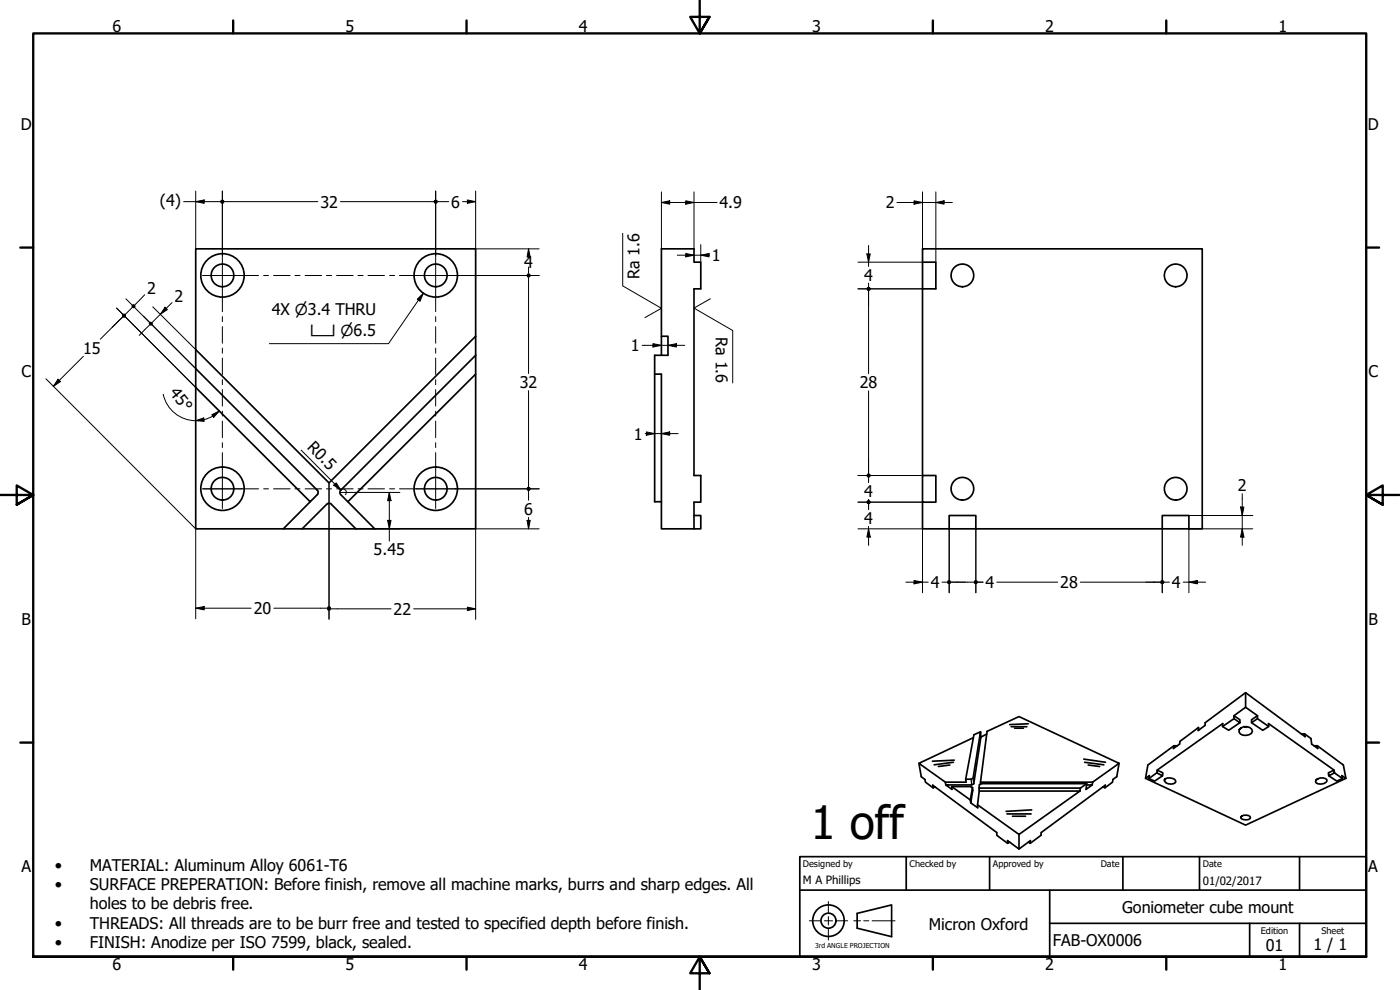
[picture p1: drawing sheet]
<svg xmlns="http://www.w3.org/2000/svg" width="420mm" height="297mm" viewBox="0 0 420 297" stroke-linecap="round" stroke-linejoin="round" font-family="sans-serif">
<!-- layer: Visible (ISO) -->
<g fill="none" stroke="#000" stroke-width=".51">
<path d="M276.9 78.7h4v8h-4zM276.9 78.7v-4h83.9v84h-4M276.9 86.7v56M58.7 110.6l36.5 36.4a.98 .98 0 0 1 0 1.4M58.7 116.3l34.4 34.2 2.1-2.1M58.7 116.3v42.4h26.3M58.7 104.9v11.4M142.7 106.6l-40.4 40.4a.98 .98 0 0 0 0 1.4M142.7 106.6v5.7l-38.3 38.2M142.7 100.9l-44 44-40-40M142.7 100.9v-26.2h-84v30.2M142.7 112.3v46.4h-30.2"/>
<path d="M142.7 100.9v5.7M198.5 100.9v-26.2h9.8v4h2v8h-2v56h2v8h-2v8M198.5 106.6v-5.7h2v5.7h-4v5.7M85 158.7h27.5M93.1 150.5l-8.1 8.2M98 151.3l-7.3 7.4M98.1 151.3a.98 .98 0 0 1 1.4 0M99.4 151.3l7.4 7.4M102.3 148.4l10.2 10.3M198.5 150.5h-2v-38.2h2v46.4h9.8M208.3 154.7h2v4h-2M276.9 142.7h4v8h-4z"/>
<path d="M276.9 150.7v8h8M284.9 154.7h8v4h-8zM292.9 158.7h55.9M348.8 154.7h8v4h-8zM294.3 219.6l-2 .9-2.5 13.3M303.5 218h4.7M304.5 218.5h2.6M308.6 217.2l-5.6 .2M359.7 218.3l-5.6 4.1-.1 .9-1.8 1.3 .1-.8h1M359.7 218.3l-.1 .9 2-1.5 .1-.9 12.1-9 17.9 13.2-.2-.8h-1M359.7 218.3l.1 .8M370.3 214.7l3.5-2.5 3.6 2.5"/>
<path d="M370.3 215.6l-3.4 2.4M372.1 216.8l-1.8-1.2v-.9l1.8 1.2v.9l-3.4 2.3-1.8-1.1 .1-.9-19.7 14M372.4 218.4a2.26 2.26 0 0 1 3.5 1 2.36 2.36 0 0 1-4 .2v-.7l.5-.5-.5 .5M373.8 207.8v4.4M374.4 218h-1.1l.5 .1M377.4 214.7l-1.8 1.2v.9l3.4 2.3 1.7-1.1v-.9l19.7 14M377.4 214.7v.9l-1.8 1.2M377.4 215.6l3.3 2.4M275.8 229l.7 4 1.1 .9 .1 .8 2.3 1.7M280.6 236.1l-.6 .3-.1-.8 19.2 14.2v.8l3.3 2.4M283.7 234.7l.1 .8M285.1 229.5l-3.5 .5"/>
<path d="M285.6 236h5.7l.5 .3-.6 3.7M285.6 236l5.6 4M286.1 228.7l-5.7 .8M286.4 228.1l-6.6 .3M291.8 236.3l.1 .9-.6 3.7-.1-.9M292.1 221.3l-16.3 7.7 7.9 5.7M293.8 236.5h30.4l-.1 .8M293.9 237.3h30.2M294.3 234.7l1.9-15.3 9.6-4.4 30.1 14-8 5.7M294.4 221.2l-.1-1.6-2.3 13.9-.5 .3h-1.7l.1 .9h-6.2M294.4 221.2l-2.2 14-.6 .3h-7.8l1.9 1.3-.1-.8M296.1 220.3l-1.7 .9"/>
<path d="M324.1 237.3l-18.3 13.1-12.4-8.9M325.2 227.8l6.6 .9M325.5 228.7l5.8 .8M326.1 235.1l-1.9 1.4M326.6 229.5l3.4 .5M327.8 235.5l-1.9 1.3 .2-1.7h-31.5l-.7 .3-.5 7-2.1-1.5M327.9 234.7h-33.6v.5M327.9 234.7l-.1 .8h-1.7M331 236.1l.6 .3 .1-.8-19.2 14.2-.1 .8-3.2 2.4M335.9 229l-.7 4-1.2 .9-.1 .8-2.3 1.7M347.2 231.9l-2.4 1.7M348.9 232.8l-1.7-.9 .1-.8 1.7 .8-.1 .9-2.4 1.6-1.7-.8 .1-.9-1.1 .8 30 14.1 30.1-14.1-1.2-.8 .2 .9-1.7 .8-2.4-1.6"/>
<path d="M349.8 233.7a2.42 2.42 0 0 1 3.1 .7 1.83 1.83 0 0 1-2.9 .5l-.6-.9 .4-.3-.4 .3M352.3 223.8l-7.8 5.7-.7 4M391.5 220.2l1.9 1.4 .2 1.7 1.9 1.3-.1-.8h-1.1M395.4 223.8l7.8 5.7 .7 4M395.5 233.7a2.51 2.51 0 0 1 2.7 .2 1.49 1.49 0 0 1-1.8 1.4l-1.4-.4-.2-.4 .7-.8-.5 .3M398.7 231.9l1.7-.8 .1 .8-1.7 .9zM400.5 231.9l2.4 1.7M302.2 244.2h7.2M303 252.7l-.6 .3v-.8l3.4 2.5 3.4-2.5v.8l-.6-.3M303.8 244.9h4M305.8 250.4v4.3M309.6 243l-7.7 .4"/>
<path d="M372.8 244.8a1.94 1.94 0 0 1 2.5 .5 2.06 2.06 0 0 1-2.9 .1l.4-.6-.4 .3"/>
<circle cx="66.8" cy="82.6" r="6.5"/>
<circle cx="66.8" cy="82.6" r="3.4"/>
<circle cx="130.8" cy="82.6" r="6.5"/>
<circle cx="130.8" cy="82.6" r="3.4"/>
<circle cx="288.8" cy="82.6" r="3.4"/>
<circle cx="352.8" cy="82.6" r="3.4"/>
<circle cx="66.8" cy="146.6" r="6.5"/>
<circle cx="66.8" cy="146.6" r="3.4"/>
<circle cx="130.8" cy="146.6" r="6.5"/>
<circle cx="130.8" cy="146.6" r="3.4"/>
<circle cx="288.8" cy="146.6" r="3.4"/>
<circle cx="352.8" cy="146.6" r="3.4"/>
</g>
<!-- layer: Visible Narrow (ISO) -->
<path d="M291.5 233.8l.1 1.7M291.8 236.3l.1 .9M292 233.5l.2 1.7" fill="none" stroke="#000" stroke-width=".38"/>
<!-- layer: Border (ISO) -->
<g fill="none" stroke="#000" stroke-width=".7">
<path d="M70 6.1v3.9M140 6.1v3.9M210 0v10l-2.9-4.9h5.8l-2.9 4.9 2.9-4.9M280 6.1v3.9M350 6.1v3.9M6.1 74.3h3.9M410 74.3h3.9M0 148.5h10l-5-2.8v5.7l5-2.9-5 2.9M420 148.5h-10l5-2.8v5.7l-5-2.9 5 2.9M6.1 222.8h3.9M410 222.8h3.9M10 287.1v-277.1h400v277.1h-400h400"/>
<path d="M70 287.1v3.8M140 287.1v3.8M212.9 292l-2.9-4.9 2.9 4.9h-5.8l2.9-4.9v9.9M280 287.1v3.8M350 287.1v3.8"/>
</g>
<!-- layer: Sketch Geometry (ANSI) -->
<path d="M242.9 276.3h3.2M247.4 276.3h2.5M248.6 270.5v3.3M248.6 275v2.5M248.6 278.8v3.3M251.1 276.3h3.3M256.2 276.3h2.1M259.2 276.3h1.5M261.7 276.3h6.9" fill="none" stroke="#000" stroke-width=".3"/>
<g fill="none" stroke="#000" stroke-width=".51">
<path d="M257.2 274.1l10.4-2.6v9.5l-10.4-2.5z"/>
<circle cx="248.6" cy="276.2" r="4.7"/>
<circle cx="248.6" cy="276.2" r="2.25"/>
</g>
<!-- layer: Title (ISO) -->
<path d="M240 257h170v30.1h-170zM272 257v10.1M297 257v10.1M337 257v10.1M360 257v10.1M390 257v10.1M240 267.1h170M315 277h95M315 267.1v20M375 277v10.1M390 277v10.1" fill="none" stroke="#000" stroke-width=".51"/>
<!-- layer: Center Mark (ISO) -->
<path d="M60.8 82.7h11.8M124.8 82.7h11.9M60.8 146.7h11.8M124.8 146.7h11.9" fill="none" stroke="#000" stroke-width=".3"/>
<!-- layer: Centerline (ISO) -->
<g fill="none" stroke="#000" stroke-width=".3">
<path d="M66.7 76.8v16.7M130.7 76.8v16.7M60.8 82.7h16.8M66.7 95v1.5M66.7 98v5M79.1 82.7h1.5M82.1 82.7h5M88.5 82.7h1.5M91.6 82.7h4.9M98 82.7h1.5M101 82.7h5M107.4 82.7h1.6"/>
<path d="M110.4 82.7h5M116.9 82.7h1.5M119.9 82.7h16.8M130.7 95v1.5M130.7 98v5M66.7 104.4v1.6M66.7 107.4v5M66.7 113.9v1.5M66.7 116.9v4.9M130.7 104.4v1.6M130.7 107.4v5M130.7 113.9v1.5"/>
<path d="M130.7 116.9v4.9M66.7 123.4v1.4M66.7 126.4v4.9M66.7 132.8v1.5M66.7 135.8v16.8M130.7 123.4v1.4M130.7 126.4v4.9M130.7 132.8v1.5M130.7 135.8v16.8M60.8 146.7h16.8M79.1 146.7h1.5M82.1 146.7h5"/>
<path d="M88.5 146.7h1.5M91.6 146.7h4.9M98 146.7h1.5M101 146.7h5M107.4 146.7h1.6M110.4 146.7h5M116.9 146.7h1.5M119.9 146.7h16.8"/>
</g>
<!-- layer: Dimension (ISO) -->
<g fill="none" stroke="#000" stroke-width=".3">
<path d="M58.7 57.3v17.4M66.7 57.3v19.5M130.7 57.3v19.5M140.3 60l2.4 .5-2.4 .5zM142.7 57.3v17.4h19.1M198.5 57.6v17.1M208.3 57.6v17.1M276.9 57.6v29.1h-19.4M280.9 57.6v21.1M55.1 60.5h11M58.7 60.5l2.6-.5v1zM67.4 60.5h28"/>
<path d="M102.2 60.5h27.9M131.4 60.5h3.3M138.8 60.5h3.9M158.6 74.7l.5 2.4h-.9zM158.6 74.7v2.4M198.5 60.8l2.5-.6v1.1zM198.5 60.8h16.7M203.3 76.6h9.6M205.8 60.2l2.5 .6-2.5 .5zM205.8 76.1l2.5 .5-2.5 .5zM210.3 76.6l2.5-.5v1zM210.3 73.4v5.3"/>
<path d="M257.5 78.7h19.4M260.2 76.2h1l-.5 2.5zM260.7 73.6v6.3M269.2 60.8h16.6M274.3 60.2l2.6 .6-2.6 .5zM280.9 60.8l2.4-.6v1.1zM35 92.4l23.7 23.9M36.8 95.2l-6.7 6.6M37.8 89.6l20.9 21-15.6-15.7M40.1 91.9l-2.9 2.8M43.4 88.4l-2.9 3M44.8 97.6l-3 3"/>
<path d="M45.8 92.1l12.9 12.8M49.5 92.2l.7 .7-2.1 1.4zM51.6 90.8l-6.3 6.3M136.7 82.7h25.1M158.6 80.1v1.9M158.6 83.3v28.8M260.7 84.9v1.8M260.7 87.3v24.8M13.8 113.7l44.9 45v27M17.4 113.8l.8 .7-2.2 1.4zM25 106.9l-9 9M49 118.3a10 10 0 0 0 16.8 5"/>
<path d="M158.6 117.2v28.8M192.7 103.6h12.8M196 103.1l2.5 .5-2.5 .5zM200.5 103.6l2.5-.5v1zM260.7 117.3v24.7M58.7 126.2l2.5-.8 .1 1zM63.6 124.4l2.2-1.1-1.7 1.9zM90.4 135.1l11.9 12 .5-.4M193.6 130.1h9.9M194 129.6l2.5 .5-2.5 .5zM198.5 130.1l2.5-.5v1zM98.7 144.9v1.6"/>
<path d="M98.7 146.7v39.2M100.1 145.6l.8-.7 1.4 2.2zM102 147.8h18M103.1 146.7a.98 .98 0 0 1 .8 .7 .98 .98 0 0 1-.3 1M106.8 158.7h13.2M116.3 156.1h1l-.5 2.6zM116.8 147.8l.5 2.4h-1zM116.8 147.8v14.6M136.7 146.7h25.1M158.2 156.1h.9l-.5 2.6zM158.6 147.3v2.8M158.6 155.2v3.5"/>
<path d="M161.8 158.7h-19.1v27.2M257.5 158.7h19.4v19.1M257.5 150.7h19.4M257.5 142.7h19.4M260.7 158.7l.5 2.4h-1zM260.7 142.7v2.1M260.7 149.8v3.1M260.7 157.9v5.7M284.9 158.7v19.1M292.9 158.7v19.1M348.8 158.7v19.1M356.8 154.7h19.2"/>
<path d="M372.3 152.1h1l-.5 2.6zM372.8 158.7l.5 2.4h-1zM372.8 148.1v15.5M376 158.7h-19.2v19.1M271.8 174.7h6.8M274.3 174.2l2.6 .5-2.6 .5zM282.7 174.7h2.2M285.4 174.7h6.8M292.9 174.7h2.1M299.1 174.7h18.3M324.2 174.7h24M348.8 174.7h2.2"/>
<path d="M355.1 174.7h6.7M356.8 174.7l2.5-.5v1zM58.7 182.5l2.6-.5v1zM58.7 182.5h16.7M82.2 182.5h15.9M99.4 182.7h17.9M124.1 182.7h18.6M140.3 182.2l2.4 .5-2.4 .5z"/>
</g>
<g fill="#000">
<path d="M58.7 60.5l2.6-.5v1z" fill-rule="evenodd"/>
<path d="M140.3 60l2.4 .5-2.4 .5z" fill-rule="evenodd"/>
<path d="M158.6 74.7l.5 2.4h-.9z" fill-rule="evenodd"/>
<path d="M198.5 60.8l2.5-.6v1.1z" fill-rule="evenodd"/>
<path d="M205.8 60.2l2.5 .6-2.5 .5z" fill-rule="evenodd"/>
<path d="M205.8 76.1l2.5 .5-2.5 .5z" fill-rule="evenodd"/>
<path d="M210.3 76.6l2.5-.5v1z" fill-rule="evenodd"/>
<path d="M260.2 76.2h1l-.5 2.5z" fill-rule="evenodd"/>
<path d="M274.3 60.2l2.6 .6-2.6 .5z" fill-rule="evenodd"/>
<path d="M280.9 60.8l2.4-.6v1.1z" fill-rule="evenodd"/>
<path d="M49.5 92.2l.7 .7-2.1 1.4z" fill-rule="evenodd"/>
<path d="M17.4 113.8l.8 .7-2.2 1.4z" fill-rule="evenodd"/>
<path d="M196 103.1l2.5 .5-2.5 .5z" fill-rule="evenodd"/>
<path d="M200.5 103.6l2.5-.5v1z" fill-rule="evenodd"/>
<path d="M58.7 126.2l2.5-.8 .1 1z" fill-rule="evenodd"/>
<path d="M63.6 124.4l2.2-1.1-1.7 1.9z" fill-rule="evenodd"/>
<path d="M194 129.6l2.5 .5-2.5 .5z" fill-rule="evenodd"/>
<path d="M198.5 130.1l2.5-.5v1z" fill-rule="evenodd"/>
<path d="M100.1 145.6l.8-.7 1.4 2.2z" fill-rule="evenodd"/>
<path d="M116.3 156.1h1l-.5 2.6z" fill-rule="evenodd"/>
<path d="M116.8 147.8l.5 2.4h-1z" fill-rule="evenodd"/>
<path d="M158.2 156.1h.9l-.5 2.6z" fill-rule="evenodd"/>
<path d="M372.3 152.1h1l-.5 2.6z" fill-rule="evenodd"/>
<path d="M260.7 158.7l.5 2.4h-1z" fill-rule="evenodd"/>
<path d="M274.3 174.2l2.6 .5-2.6 .5z" fill-rule="evenodd"/>
<path d="M356.8 174.7l2.5-.5v1z" fill-rule="evenodd"/>
<path d="M372.8 158.7l.5 2.4h-1z" fill-rule="evenodd"/>
<path d="M58.7 182.5l2.6-.5v1z" fill-rule="evenodd"/>
<path d="M140.3 182.2l2.4 .5-2.4 .5z" fill-rule="evenodd"/>
<circle cx="66.7" cy="60.5" r=".63"/>
<circle cx="130.7" cy="60.5" r=".63"/>
<circle cx="37.2" cy="94.7" r=".63"/>
<circle cx="40.1" cy="91.9" r=".63"/>
<circle cx="45.3" cy="97.1" r=".63"/>
<circle cx="158.6" cy="82.7" r=".63"/>
<circle cx="260.7" cy="86.7" r=".63"/>
<circle cx="158.6" cy="146.7" r=".63"/>
<circle cx="260.7" cy="150.7" r=".63"/>
<circle cx="260.7" cy="142.7" r=".63"/>
<circle cx="284.8" cy="174.7" r=".61"/>
<circle cx="292.8" cy="174.7" r=".62"/>
<circle cx="292.8" cy="174.7" r=".61"/>
<circle cx="348.8" cy="174.7" r=".63"/>
<circle cx="98.7" cy="182.5" r=".63"/>
<circle cx="98.7" cy="182.7" r=".63"/>
</g>
<!-- layer: Symbol (ISO) -->
<path d="M186.9 70v15.8l11.6 6.7-5 2.8M125.2 89.8l1.9-1.8-1.1 2.3zM127.1 88l-10.5 15.1h-35.8M213.2 89.6l-4.9 2.8 11.6 6.8v15.7" fill="none" stroke="#000" stroke-width=".3"/>
<path d="M125.2 89.8l1.9-1.8-1.1 2.3z" fill-rule="evenodd" fill="#000"/>
<text font-size="13.8" x="243.2" y="251.6">1 off</text>
<g font-size="4.8">
<text x="33.7" y="9.6">6</text>
<text x="103.7" y="9.6">5</text>
<text x="173.7" y="9.6">4</text>
<text x="243.7" y="9.6">3</text>
<text x="313.7" y="9.6">2</text>
<text x="383.7" y="9.6">1</text>
<text x="6.2" y="38.9">D</text>
<text x="410.5" y="38.9">D</text>
<text x="48" y="61.8">(4)</text>
<text x="96.1" y="62.3">32</text>
<text x="135.4" y="62.3">6</text>
<text x="216" y="62.5">4.9</text>
<text x="265.8" y="62.5">2</text>
<text x="157.4" y="80.4">4</text>
<text x="192" y="83.7" transform="rotate(-90 192 83.7)">Ra 1.6</text>
<text x="213.7" y="78.3">1</text>
<text x="44.2" y="88.2">2</text>
<text x="259.4" y="84.2">4</text>
<text x="52.4" y="90.5">2</text>
<text x="81.6" y="94.6">4X ⌀3.4 THRU</text>
<text x="214.8" y="101.2" transform="rotate(90 214.8 101.2)">Ra 1.6</text>
<text x="25" y="106.1">15</text>
<text x="189.4" y="105.4">1</text>
<text x="6.4" y="113.1">C</text>
<text x="410.7" y="113.1">C</text>
<text x="50.7" y="117.9" transform="rotate(51 50.7 117.9)">45°</text>
<text x="156" y="116.4">32</text>
<text x="258.1" y="116.4">28</text>
<text x="190.2" y="131.9">1</text>
<text x="92" y="134.5" transform="rotate(45 92 134.5)">R0.5</text>
<text x="259.4" y="149.1">4</text>
<text x="371.5" y="147.4">2</text>
<text x="157.4" y="154.4">6</text>
<text x="259.4" y="157.1">4</text>
<text x="112.1" y="166.6">5.45</text>
<text x="279.3" y="176.4">4</text>
<text x="295.8" y="176.4">4</text>
<text x="318.2" y="176.4">28</text>
<text x="351.7" y="176.4">4</text>
<text x="76.1" y="184.3">20</text>
<text x="118.1" y="184.5">22</text>
<text x="6.4" y="187.4">B</text>
<text x="410.7" y="187.4">B</text>
<text x="6.4" y="261.7">A</text>
<text x="16.4" y="261.4">•</text>
<text x="27" y="261.4">MATERIAL: Aluminum Alloy 6061-T6</text>
<text x="410.7" y="261.7">A</text>
<text x="16.4" y="267.1">•</text>
<text x="27" y="267.1">SURFACE PREPERATION: Before finish, remove all machine marks, burrs and sharp edges. All</text>
<text x="27" y="272.8">holes to be debris free.</text>
<text x="336.8" y="273.9">Goniometer cube mount</text>
<text x="16.4" y="278.6">•</text>
<text x="27" y="278.6">THREADS: All threads are to be burr free and tested to specified depth before finish.</text>
<text x="278.8" y="279">Micron Oxford</text>
<text x="16.4" y="284.4">•</text>
<text x="27" y="284.4">FINISH: Anodize per ISO 7599, black, sealed.</text>
<text x="316" y="283.8">FAB-OX0006</text>
<text x="379.9" y="285.3">01</text>
<text x="394.2" y="285">1 / 1</text>
<text x="33.7" y="290.9">6</text>
<text x="103.7" y="290.9">5</text>
<text x="173.7" y="290.9">4</text>
<text x="243.7" y="290.9">3</text>
<text x="313.7" y="290.9">2</text>
<text x="383.7" y="290.9">1</text>
</g>
<text font-size="4.6" x="93.1" y="100.8">⌴ ⌀6.5</text>
<g font-size="3.4">
<text x="241" y="265.4">M A Phillips</text>
<text x="361" y="265.5">01/02/2017</text>
</g>
<g font-size="2.7">
<text x="241" y="260.1">Designed by</text>
<text x="273" y="260.1">Checked by</text>
<text x="298" y="260.1">Approved by</text>
<text x="330.3" y="260">Date</text>
<text x="361" y="260">Date</text>
<text x="378.4" y="280.1">Edition</text>
<text x="396.6" y="280.1">Sheet</text>
</g>
<text font-size="2" x="244.6" y="284.5">3rd ANGLE PROJECTION</text>
</svg>
